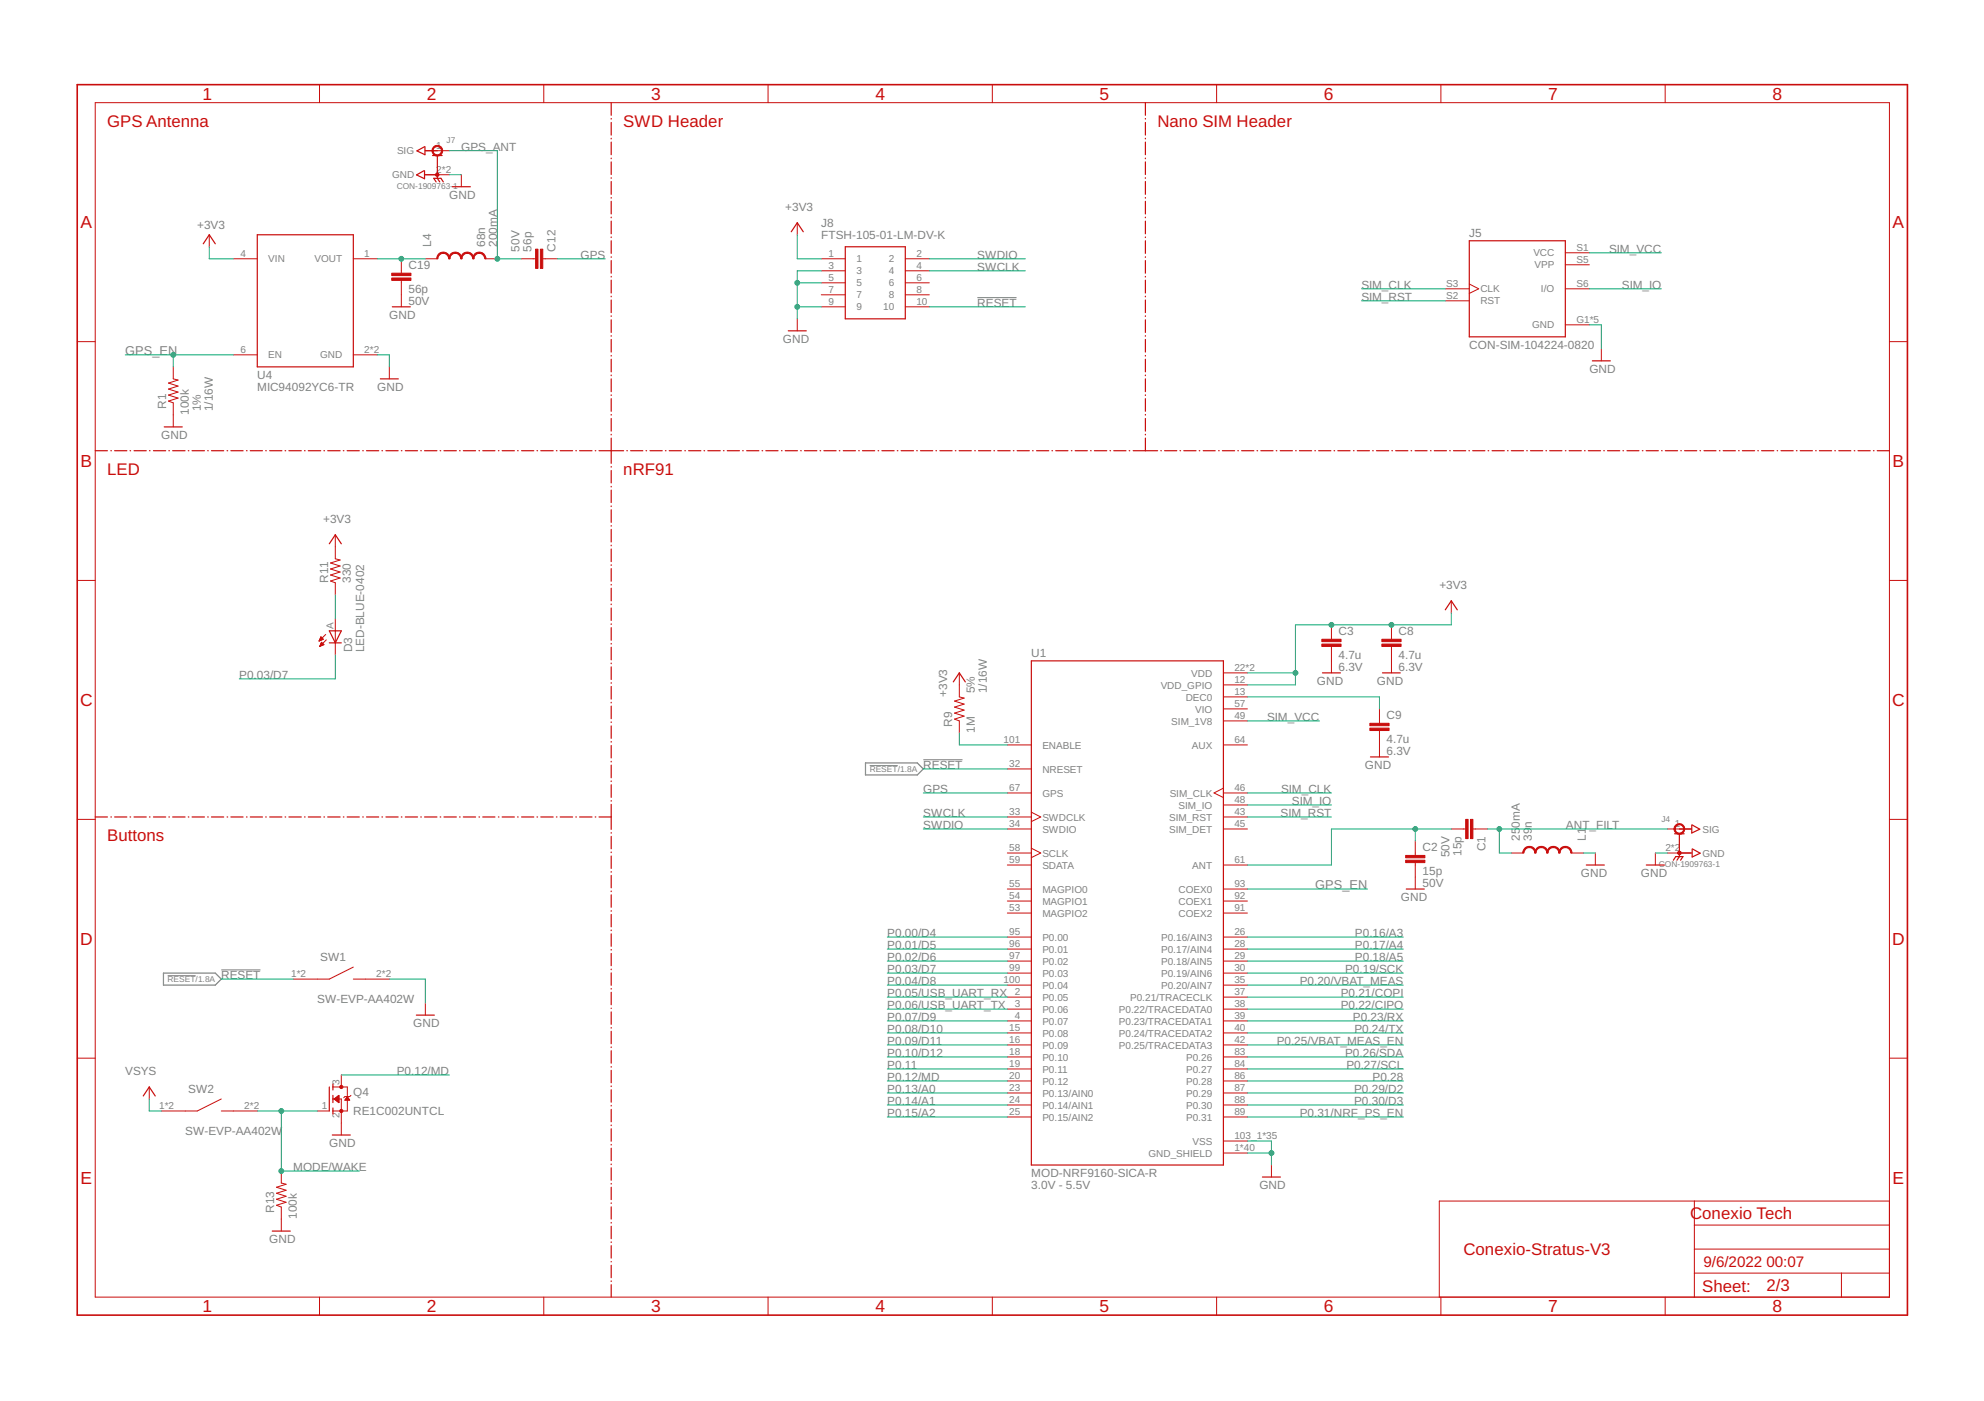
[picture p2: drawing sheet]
<svg xmlns="http://www.w3.org/2000/svg" width="210mm" height="148mm" viewBox="0 0 210 148" stroke-linecap="round" stroke-linejoin="round" font-family="sans-serif">
<path d="M103.4 31.5h4.1M92 81h3M97.7 80.3h4.1M17.7 103.2h3M23.4 102.6h4.2" fill="none" stroke="#808080" stroke-width=".11"/>
<path d="M91.6 80.7h5.4l.7 .6-.7 .7h-5.4zM17.3 102.9h5.5l.6 .6-.6 .7h-5.5z" fill="none" stroke="#808080" stroke-width=".13"/>
<g fill="none" stroke="#c90d0c" stroke-width=".13">
<path d="M44.9 18.1l-.8 .4 .8 .4v-.8M44.9 15.5l-.8 .5 .9 .4v-.9M45 18.5h1.3M45 15.9h1.3M45.8 16.4h1M46.1 19.2l-.2-.3h.8l.2 .3M46.3 16.4v2.5l.2 .3M47.9 19.7h1.9M64.7 10.9v1.3M64.7 12.5v.1M64.7 13v1.3M64.7 14.6v.1"/>
<path d="M64.7 15v1.4M64.7 16.7v.1M64.7 17.1v1.4M64.7 18.8v.1M64.7 19.2v1.4M121.2 10.9v1.3M121.2 12.5v.1M121.2 13v1.3M121.2 14.6v.1M121.2 15v1.4M121.2 16.7v.1M121.2 17.1v1.4"/>
<path d="M121.2 18.8v.1M121.2 19.2v1.4M21.5 25.8l.6-1 .7 1M27.2 24.8h10.2v14h-10.2zM41.5 32.4h1.9M64.7 20.9v.1M64.7 21.3v1.3M64.7 23h.1M64.7 23.4v1.3M64.7 25.1h.1M64.7 25.5v1.3M64.7 27.2h.1"/>
<path d="M64.7 27.6v1.3M64.7 29.2v.1M64.7 29.6v1.4M64.7 31.3v.1M64.7 31.7v1.4M64.7 33.4v.1M64.7 33.8v1.4M64.7 35.5v.1M64.7 35.9v1.3M64.7 37.6v.1M64.7 38v1.3M64.7 39.7h.1"/>
<path d="M83.4 35h1.9M83.7 24.5l.6-.9 .7 .9M89.4 26.1h6.4v7.6h-6.4zM121.2 20.9v.1M121.2 21.3v1.3M121.2 23h.1M121.2 23.4v1.3M121.2 25.1h.1M121.2 25.5v1.3M121.2 27.2h.1M121.2 27.6v1.3M121.2 29.2v.1"/>
<path d="M121.2 29.6v1.4M121.2 31.3v.1M121.2 31.7v1.4M121.2 33.4v.1M121.2 33.8v1.4M121.2 35.5v.1M121.2 35.9v1.3M121.2 37.6v.1M121.2 38v1.3M121.2 39.7h.1M155.4 25.5h10.2v10.1h-10.2zM168.5 38.2h1.9"/>
<path d="M10.1 47.7h1.3M11.7 47.7h.1M12.1 47.7h1.3M13.8 47.7h.1M14.2 47.7h1.3M15.8 47.7h.1M16.2 47.7h1.3M17.4 45.1h1.9M17.9 47.7h.1M18.3 47.7h1.3M19.9 47.7h.1M20.3 47.7h1.3"/>
<path d="M22 47.7h.1M22.4 47.7h1.3M24 47.7h.1M24.4 47.7h1.3M26.1 47.7h.1M26.5 47.7h1.3M28.1 47.7h.1M28.5 47.7h1.3M30.2 47.7h.1M30.6 47.7h1.3M32.2 47.7h.1M32.6 47.7h1.3"/>
<path d="M34.3 47.7h.1M34.7 47.7h1.3M34.8 57.5l.7-.9 .6 .9M36.3 47.7h.1M36.7 47.7h1.3M38.4 47.7h.1M38.8 47.7h1.3M40.2 40.1h1.9M40.4 47.7h.1M40.8 47.7h1.3M42.5 47.7h.1M42.9 47.7h1.3"/>
<path d="M44.5 47.7h.1M44.9 47.7h1.3M46.6 47.7h.1M47 47.7h1.3M48.6 47.7h.1M49 47.7h1.3M50.7 47.7h.1M51.1 47.7h1.3M52.7 47.7h.1M53.1 47.7h1.3M54.8 47.7h.1M55.2 47.7h1.3"/>
<path d="M56.8 47.7h.1M57.2 47.7h1.3M58.9 47.7h.1M59.3 47.7h1.3M60.9 47.7h.1M61.3 47.7h1.3M63 47.7h.1M63.4 47.7h2.6M64.7 40.1v1.3M64.7 41.8h.1M64.7 42.2v1.3M64.7 43.8v.1"/>
<path d="M64.7 44.3v1.3M64.7 45.9v.1M64.7 46.3v2.7M64.7 49.3v.1M64.7 49.8v1.3M64.7 51.4v.1M64.7 51.8v1.3M64.7 53.5v.1M64.7 53.9v1.3M64.7 55.6h.1M64.7 56v1.3M64.7 57.7h.1"/>
<path d="M64.7 58.1v1.3M64.7 59.7v.1M66.3 47.7h.1M66.7 47.7h1.3M68.3 47.7h.1M68.8 47.7h1.3M70.4 47.7h.1M70.8 47.7h1.3M72.5 47.7h.1M72.9 47.7h1.2M74.5 47.7h.1M74.9 47.7h1.3"/>
<path d="M76.5 47.7h.1M76.9 47.7h1.3M78.6 47.7h.1M79 47.7h1.3M80.6 47.7h.1M81 47.7h1.3M82.7 47.7h.1M83.1 47.7h1.3M84.7 47.7h.1M85.1 47.7h1.3M86.8 47.7h.1M87.2 47.7h1.3"/>
<path d="M88.8 47.7h.1M89.2 47.7h1.3M90.8 47.7h.1M91.2 47.7h1.3M92.9 47.7h.1M93.3 47.7h1.3M94.9 47.7h.1M95.3 47.7h1.3M97 47.7h.1M97.4 47.7h1.3M99 47.7h.1M99.4 47.7h1.3"/>
<path d="M101.1 47.7h.1M101.5 47.7h1.3M103.1 47.7h.1M103.5 47.7h1.3M105.2 47.7h.1M105.6 47.7h1.3M107.2 47.7h.1M107.6 47.7h1.3M109.2 47.7h.1M109.7 47.7h1.3M111.3 47.7h.1M111.7 47.7h1.3"/>
<path d="M113.3 47.7h.1M113.7 47.7h1.3M115.4 47.7h.1M115.8 47.7h1.3M117.4 47.7h.1M117.8 47.7h1.3M119.5 47.7h.1M119.9 47.7h2.6M121.2 40.1v1.3M121.2 41.8h.1M121.2 42.2v1.3M121.2 43.8v.1"/>
<path d="M121.2 44.3v1.3M121.2 45.9v.1M121.2 46.3v1.4M122.8 47.7h.1M123.2 47.7h1.3M124.8 47.7h.1M125.2 47.7h1.3M126.9 47.7h.1M127.3 47.7h1.3M128.9 47.7h.1M129.3 47.7h1.3M131 47.7h.1"/>
<path d="M131.4 47.7h1.3M133 47.7h.1M133.4 47.7h1.3M135 47.7h.1M135.4 47.7h1.3M137.1 47.7h.1M137.5 47.7h1.3M139.1 47.7h.1M139.5 47.7h1.3M141.1 47.7h.1M141.5 47.7h1.3M143.2 47.7h.1"/>
<path d="M143.6 47.7h1.3M145.2 47.7h.1M145.6 47.7h1.3M147.3 47.7h.1M147.7 47.7h1.2M149.3 47.7h.1M149.7 47.7h1.3M151.3 47.7h.1M151.7 47.7h1.3M153.4 47.7h.1M153.8 47.7h1.3M155.4 47.7h.1"/>
<path d="M155.8 47.7h1.3M157.4 47.7h.1M157.9 47.7h1.3M159.5 47.7h.1M159.9 47.7h1.3M161.5 47.7h.1M161.9 47.7h1.3M163.6 47.7h.1M164 47.7h1.2M165.6 47.7h.1M166 47.7h1.3M167.6 47.7h.1"/>
<path d="M168 47.7h1.3M169.7 47.7h.1M170.1 47.7h1.3M171.7 47.7h.1M172.1 47.7h1.3M173.8 47.7h.1M174.2 47.7h1.3M175.8 47.7h.1M176.2 47.7h1.3M177.8 47.7h.1M178.2 47.7h1.3M179.9 47.7h.1"/>
<path d="M180.3 47.7h1.2M181.9 47.7h.1M182.3 47.7h1.3M183.9 47.7h.1M184.3 47.7h1.3M186 47.7h.1M186.4 47.7h1.3M188 47.7h.1M188.4 47.7h1.3M190.1 47.7h.1M190.5 47.7h1.2M192.1 47.7h.1"/>
<path d="M192.5 47.7h1.3M194.1 47.7h.1M194.5 47.7h1.3M196.2 47.7h.1M196.6 47.7h1.3M198.2 47.7h.1M198.6 47.7h1.3M34.8 66.7h1.3l-.6 1.3zM34.8 68h1.3M64.7 60.1v1.4M64.7 61.8v.1M64.7 62.2v1.3"/>
<path d="M64.7 63.9h.1M64.7 64.3v1.3M64.7 66h.1M64.7 66.4v1.3M64.7 68.1h.1M64.7 68.5v1.3M64.7 70.1v.1M64.7 70.5v1.4M64.7 72.2v.1M64.7 72.6v1.3M64.7 74.3h.1M64.7 74.7v1.3"/>
<path d="M64.7 76.3v.1M64.7 76.8v1.3M64.7 78.4v.1M64.7 78.8v1.4M100.9 72.1l.6-.9 .6 .9M109.1 69.9h20.3v53.3h-20.3zM139.9 71.2h1.9M146.3 71.2h1.8M152.9 64.5l.6-1 .7 1M10.1 86.4h1.3M11.7 86.4h.1M12.1 86.4h1.3"/>
<path d="M13.8 86.4h.1M14.2 86.4h1.3M15.8 86.4h.1M16.2 86.4h1.3M17.9 86.4h.1M18.3 86.4h1.3M19.9 86.4h.1M20.3 86.4h1.3M22 86.4h.1M22.4 86.4h1.3M24 86.4h.1M24.4 86.4h1.3"/>
<path d="M26.1 86.4h.1M26.5 86.4h1.3M28.1 86.4h.1M28.5 86.4h1.3M30.2 86.4h.1M30.6 86.4h1.3M32.2 86.4h.1M32.6 86.4h1.3M34.3 86.4h.1M34.7 86.4h1.3M36.3 86.4h.1M36.7 86.4h1.3"/>
<path d="M38.4 86.4h.1M38.8 86.4h1.3M40.4 86.4h.1M40.8 86.4h1.3M42.5 86.4h.1M42.9 86.4h1.3M44.5 86.4h.1M44.9 86.4h1.3M46.6 86.4h.1M47 86.4h1.3M48.6 86.4h.1M49 86.4h1.3"/>
<path d="M50.7 86.4h.1M51.1 86.4h1.3M52.7 86.4h.1M53.1 86.4h1.3M54.8 86.4h.1M55.2 86.4h1.3M56.8 86.4h.1M57.2 86.4h1.3M58.9 86.4h.1M59.3 86.4h1.3M60.9 86.4h.1M61.3 86.4h1.3"/>
<path d="M63 86.4h.1M63.4 86.4h1.3M64.7 80.5v.1M64.7 80.9v1.4M64.7 82.6v.1M64.7 83v1.3M64.7 84.7h.1M64.7 85.1v2.6M64.7 88.1h.1M64.7 88.5v1.3M64.7 90.1v.1M64.7 90.5v1.3"/>
<path d="M64.7 92.2h.1M64.7 92.6v1.3M64.7 94.2v.1M64.7 94.6v1.3M64.7 96.3v.1M64.7 96.7v1.3M64.7 98.4h.1M64.7 98.8v1.3M145 80.1h1.9M148.8 94h1.9M167.8 91.5h1.9M174.2 91.5h1.9"/>
<path d="M177 91l.3-.4h.8l-.3 .4M177.2 88.2h1M177.7 88.2v2.4l-.3 .4M177.7 90.2h1.2M177.7 87.7h1.2M179 87.2v.9l.8-.4-.8-.5M179 89.8v.8l.9-.4-.8-.4M15.2 115.9l.6-.9 .6 .9M34.8 115v2.5M35.2 114.6v.7M35.2 115.8v.8M35.2 117.2v.6"/>
<path d="M44 107.4h2M64.7 100.4v.1M64.7 100.8v1.3M64.7 102.5v.1M64.7 102.9v1.3M64.7 104.5v.1M64.7 104.9v1.4M64.7 106.6v.1M64.7 107v1.3M64.7 108.7h.1M64.7 109.1v1.3M64.7 110.7v.1"/>
<path d="M64.7 111.1v1.3M64.7 112.8v.1M64.7 113.2v1.3M64.7 114.9h.1M64.7 115.3v1.3M64.7 116.9v.1M64.7 117.3v1.3M64.7 119h.1M64.7 119.4v1.3M28.8 130.2h1.9M35.2 120h1.9M64.7 121v.1"/>
<path d="M64.7 121.4v1.3M64.7 123.1v.1M64.7 123.5v1.3M64.7 125.2h.1M64.7 125.6v1.3M64.7 127.2v.1M64.7 127.6v1.3M64.7 129.3h.1M64.7 129.7v1.3M64.7 131.3v.1M64.7 131.7v1.4M64.7 133.4v.1"/>
<path d="M64.7 133.8v1.3M64.7 135.5h.1M64.7 135.9v1.3M133.6 124.5h1.9"/>
</g>
<g fill="none" stroke="#c90d0c" stroke-width=".11">
<path d="M10.1 10.9h189.8v126.3h-189.8zM33.8 9v1.9M45 15.9h2.5M45 18.5h2.5M48.8 18.5v1.2M57.5 9v1.9M81.3 9v1.9M105 9v1.9M128.7 9v1.9M152.4 9v1.9M176.2 9v1.9M8.2 36.1h1.9"/>
<path d="M18.3 38.8v1.3l.5 .1-1 .3 1 .3-1 .3 1 .4-1 .3 1 .3-1 .3 .5 .2v2.5M22.1 24.8v1.3M24.7 27.4h2.5M24.7 37.5h2.5M37.4 27.4h2.5M37.4 37.5h2.5M41.2 38.8v1.3M42.5 27.4v1.5M42.5 29.7v2.7M45 27.4h1.3M51.4 27.4h1.2M55.1 27.4h1.6"/>
<path d="M57.4 27.4h1.5M84.3 23.6v1.2M84.3 33.7v1.3M86.9 27.4h2.5M86.9 28.6h2.5M86.9 29.9h2.5M86.9 31.2h2.5M86.9 32.4h2.5M95.8 27.4h2.5M95.8 28.6h2.5M95.8 29.9h2.5M95.8 31.2h2.5"/>
<path d="M95.8 32.4h2.5M152.9 31.8h2.5M152.9 30.5h2.5M155.4 30l1 .5-1 .5M165.6 26.7h2.5M165.6 28h2.5M165.6 30.5h2.5M165.6 34.4h2.5M169.4 36.9v1.3M199.9 36.1h1.9M35.5 56.6v2.5l.5 .1-1 .3 1 .4-1 .3 1 .3-1 .3 1 .3-1 .3 .5 .2v1.3M8.2 61.4h1.9"/>
<path d="M33.8 67.8h.1M33.8 67.7h.1M33.8 67.7h.2M33.8 67.6h.3M33.8 68.4h.1M33.8 67.6h.4M33.8 68.3h.2M33.9 67.6h.2M33.9 68.3h.2M33.9 67.5h.2M33.9 68.2h.3M33.9 67.4h.1"/>
<path d="M33.9 68.2h.4M33.9 68.1h.3M34 67.4l.2 .2-.4 .2zM34 68.1h.1M34 68h.1M34.3 68.2l-.3-.3-.2 .5M34.3 68.2l-.5 .2M34.5 67.1l-.7 .7M34.5 67.7l-.7 .7M35.5 65.4v3.9M101.5 71.2v2.5l.5 .1-1 .3 1 .4-1 .3 1 .3-1 .3 1 .3-1 .4 .5 .1v1.3M106.6 78.8h2.5"/>
<path d="M129.4 72.4h2.6M129.4 73.7h2.6M129.4 71.2h2.6M129.4 76.2h2.6M129.4 75h2.6M129.4 78.8h2.6M140.9 66.1v1.5M140.9 68.4v2.8M145.9 75v1.5M145.9 77.3v2.8M147.2 66.1v1.5M147.2 68.4v2.8"/>
<path d="M153.5 63.5v1.3M199.9 61.4h1.9M8.2 86.7h1.9M106.6 87.7h2.5M106.6 90.2h2.5M106.6 99.1h2.5M106.6 81.3h2.5M106.6 86.4h2.5M106.6 83.9h2.5M106.6 94h2.5M106.6 91.5h2.5M106.6 95.3h2.5"/>
<path d="M106.6 96.6h2.5M109.1 85.9l1 .5-1 .5M109.1 89.7l1 .5-1 .5M129.4 87.7h2.6M129.4 99.1h2.6M129.4 86.4h2.6M129.4 83.4l-1 .5 1 .4M129.4 83.9h2.6M129.4 85.1h2.6M129.4 94h2.6M129.4 91.5h2.6M129.4 95.3h2.6"/>
<path d="M129.4 96.6h2.6M149.7 88.9v1.6M149.7 91.2v2.8M153.5 87.7h1.6M155.8 87.7h1.6M159.9 90.2h1.3M166.2 90.2h1.3M168.8 90.2v1.3M175.1 90.2v1.3M176.4 87.7h2.5M176.4 90.2h2.5M199.9 86.7h1.9"/>
<path d="M8.2 111.9h1.9M15.8 115v1.2M23.4 116.2l-2.5 1.3h-3.8M23.4 117.5h3.8M33.6 117.5h1.2M35.2 115h1.5v2.5h-1.5M35.2 116.2h.9v3.8M35.3 116.2l.6-.4v.8zM35.4 116.2h.5M35.4 116.3h.5M35.5 116.3h.4M35.5 116.1h.4"/>
<path d="M35.5 116.4h.4M35.6 116.1h.3M35.6 116.4h.3M35.6 116h.3M35.7 116h.2M35.7 116.5h.2M35.7 115.9h.2M35.8 116.6h.1M35.8 115.9h.1M36.1 113.7v1.3M36.5 116.3h.5M36.6 116.2h.3"/>
<path d="M36.6 116.1h.2M36.7 116.1h.1M36.7 116h.1M36.7 116l.3 .4h-.5zM37.1 115.8l-.1 .2h-.5l-.1 .1M37.4 102.3l-2.6 1.2h-3.8M37.4 103.5h3.8M45 106.1v1.3M106.6 105.5h2.5M106.6 106.7h2.5M106.6 108h2.5M106.6 109.2h2.5"/>
<path d="M106.6 113.1h2.5M106.6 110.5h2.5M106.6 111.8h2.5M106.6 114.3h2.5M106.6 115.6h2.5M106.6 118.1h2.5M106.6 100.4h2.5M106.6 101.6h2.5M106.6 102.9h2.5M106.6 104.2h2.5M106.6 116.9h2.5M129.4 105.5h2.6"/>
<path d="M129.4 106.7h2.6M129.4 108h2.6M129.4 109.2h2.6M129.4 113.1h2.6M129.4 110.5h2.6M129.4 111.8h2.6M129.4 114.3h2.6M129.4 115.6h2.6M129.4 118.1h2.6M129.4 100.4h2.6M129.4 101.6h2.6M129.4 102.9h2.6"/>
<path d="M129.4 104.2h2.6M129.4 116.9h2.6M199.9 111.9h1.9M29.8 123.8v1.3l.5 .1-1 .4 1 .3-1 .3 1 .3-1 .3 1 .3-1 .4 .5 .2v2.5M33.8 137.2v1.9M57.5 137.2v1.9M81.3 137.2v1.9M105 137.2v1.9M128.7 137.2v1.9M129.4 121.9h2.6M129.4 120.7h2.6M134.5 123.2v1.3"/>
<path d="M152.4 137.2v1.9M176.2 137.2v1.9M179.3 134.6h20.6M179.3 127v10.2M179.3 132.1h20.6M179.3 129.6h20.6M194.8 134.6v2.6M199.9 127h-47.6v10.2"/>
</g>
<g fill="#c90d0c" stroke="#c90d0c" stroke-width=".11">
<path d="M155.1 86.7h.2v2h-.2z"/>
<path d="M155.6 86.7h.2v2h-.2z"/>
<path d="M139.8 68.1h2.1v.3h-2.1z"/>
<path d="M139.8 67.6h2.1v.3h-2.1z"/>
<path d="M146.2 68.1h2v.3h-2z"/>
<path d="M146.2 67.6h2v.3h-2z"/>
<path d="M56.7 26.4h.2v2h-.2z"/>
<path d="M57.2 26.4h.2v2h-.2z"/>
<path d="M41.4 29.4h2.1v.3h-2.1z"/>
<path d="M41.4 28.9h2.1v.2h-2.1z"/>
<path d="M148.7 91h2v.2h-2z"/>
<path d="M148.7 90.5h2v.2h-2z"/>
<path d="M144.9 77h2.1v.3h-2.1z"/>
<path d="M144.9 76.5h2.1v.3h-2.1z"/>
</g>
<g fill="#c90d0c" stroke="#c90d0c" stroke-width=".11">
<path d="M165.6 89.5a.66 .66 0 0 1 .7 .7h-.1a.56 .56 0 0 0-.6-.6z" fill-rule="evenodd"/>
<path d="M165.1 89.7l.4-.2h.1v.1a.56 .56 0 0 0-.6 .6h-.1v-.1z" fill-rule="evenodd"/>
<path d="M164.3 89.5a.66 .66 0 0 1 .7 .7h-.1a.56 .56 0 0 0-.6-.6z" fill-rule="evenodd"/>
<path d="M163.9 89.7l.3-.2h.1v.1a.56 .56 0 0 0-.5 .6h-.2v-.1z" fill-rule="evenodd"/>
<path d="M163.1 89.5a.66 .66 0 0 1 .7 .7h-.2a.56 .56 0 0 0-.5-.6z" fill-rule="evenodd"/>
<path d="M162.6 89.7l.4-.2h.1v.1a.56 .56 0 0 0-.6 .6h-.1v-.1z" fill-rule="evenodd"/>
<path d="M161.8 89.5a.66 .66 0 0 1 .7 .7h-.1a.56 .56 0 0 0-.6-.6z" fill-rule="evenodd"/>
<path d="M161.3 89.7l.4-.2h.1v.1a.56 .56 0 0 0-.6 .6h-.1v-.1z" fill-rule="evenodd"/>
<path d="M177.3 87.3a.57 .57 0 0 1 .9 .1 .57 .57 0 0 1-.4 .8 .57 .57 0 0 1-.7-.5h.1a.45 .45 0 0 1 .6-.5 .45 .45 0 0 1 .2 .8 .45 .45 0 0 1-.7-.2l-.1-.1h-.1z" fill-rule="evenodd"/>
<path d="M177.5 90.1h.3v.2l-.1 .1-.2-.1v-.1l.2-.1v.1v.1l-.2-.1z" fill-rule="evenodd"/>
<path d="M45.9 15.5a.57 .57 0 0 1 .9 .2 .57 .57 0 0 1-.4 .8 .57 .57 0 0 1-.7-.6h.1a.45 .45 0 0 1 .7-.3 .45 .45 0 0 1 .1 .7 .45 .45 0 0 1-.8-.2v-.2h-.1z" fill-rule="evenodd"/>
<path d="M46.1 18.4l.2-.1 .1 .1 .1 .1-.1 .1-.1 .1-.2-.1v-.1l.2-.1v.1h-.2z" fill-rule="evenodd"/>
<path d="M46.4 26.9l.4-.2h.1v.1a.56 .56 0 0 0-.6 .6h-.1v-.1z" fill-rule="evenodd"/>
<path d="M46.9 26.7a.69 .69 0 0 1 .7 .7h-.1a.61 .61 0 0 0-.6-.6z" fill-rule="evenodd"/>
<path d="M47.7 26.9l.3-.2h.2v.1a.56 .56 0 0 0-.6 .6h-.1v-.1z" fill-rule="evenodd"/>
<path d="M48.2 26.7a.69 .69 0 0 1 .7 .7h-.2a.61 .61 0 0 0-.5-.6z" fill-rule="evenodd"/>
<path d="M48.9 26.9l.4-.2h.1v.1a.56 .56 0 0 0-.5 .6h-.2v-.1z" fill-rule="evenodd"/>
<path d="M49.4 26.7a.69 .69 0 0 1 .7 .7h-.1a.61 .61 0 0 0-.6-.6z" fill-rule="evenodd"/>
<path d="M50.2 26.9l.4-.2h.1v.1a.56 .56 0 0 0-.6 .6h-.1v-.1z" fill-rule="evenodd"/>
<path d="M50.7 26.7a.69 .69 0 0 1 .7 .7h-.1a.61 .61 0 0 0-.6-.6z" fill-rule="evenodd"/>
<circle cx="36.1" cy="117.5" r=".17"/>
<circle cx="36.1" cy="115" r=".17"/>
</g>
<path d="M8.2 9h193.6v130.1h-193.6z" fill="none" stroke="#c90d0c" stroke-width=".17"/>
<g fill="none" stroke="#0dab76" stroke-width=".11">
<path d="M47.5 18.5h1.3M47.5 15.9h5.1v11.5h2.5M13.3 37.5h11.4M18.3 37.5v1.3M22.1 26.1v1.3h2.6M39.9 37.5h1.3v1.3M39.9 27.4h5.1M58.9 27.4h5.1M84.3 24.8v2.6h2.6M84.3 29.9h2.6M84.3 32.4h2.6M86.9 28.6h-2.6v5.1"/>
<path d="M98.3 28.6h10.2M98.3 32.4h10.2M98.3 27.4h10.2M144 30.5h8.9M144 31.8h8.9M168.1 34.4h1.3v2.5M168.1 30.5h7.7M168.1 26.7h7.7M35.5 69.3v2.5h-10.2M35.5 62.9v2.5M101.5 77.5v1.3h5.1M132 71.2h5.1"/>
<path d="M132 76.2h7.6M132 73.7h13.9v1.3M153.5 64.8v1.3h-16.4v6.3h-5.1M93.9 99.1h12.7M97.7 81.3h8.9M97.7 83.9h8.9M97.7 86.4h8.9M97.7 87.7h8.9M132 83.9h8.9M132 86.4h8.9M132 85.1h8.9M132 99.1h16.5"/>
<path d="M132 94h12.7M149.7 87.7v1.2M153.5 87.7h-12.6v3.8h-8.9M157.4 87.7h19M158.6 87.7v2.5h1.3M167.5 90.2h1.3M175.1 90.2h1.3M15.8 116.2v1.3h1.3M23.4 103.5h7.6M27.2 117.5h6.4M29.8 117.5v6.3h8.2M36.1 113.7h11.4"/>
<path d="M41.2 103.5h3.8v2.6M93.9 114.3h12.7M93.9 118.1h12.7M93.9 102.9h12.7M93.9 115.6h12.7M93.9 116.9h12.7M93.9 100.4h12.7M93.9 101.6h12.7M93.9 104.2h12.7M93.9 108h12.7M93.9 109.2h12.7M93.9 111.8h12.7"/>
<path d="M93.9 113.1h12.7M93.9 110.5h12.7M93.9 106.7h12.7M93.9 105.5h12.7M132 114.3h16.5M132 118.1h16.5M132 102.9h16.5M132 115.6h16.5M132 116.9h16.5M132 100.4h16.5M132 101.6h16.5M132 104.2h16.5"/>
<path d="M132 108h16.5M132 109.2h16.5M132 111.8h16.5M132 113.1h16.5M132 110.5h16.5M132 106.7h16.5M132 105.5h16.5M132 121.9h2.5M132 120.7h2.5v2.5"/>
</g>
<g fill="#0dab76" stroke="#0dab76" stroke-width=".11">
<circle cx="134.5" cy="121.9" r=".25"/>
<circle cx="84.3" cy="29.9" r=".25"/>
<circle cx="84.3" cy="32.4" r=".25"/>
<circle cx="137.1" cy="71.2" r=".25"/>
<circle cx="140.9" cy="66.1" r=".25"/>
<circle cx="147.2" cy="66.1" r=".25"/>
<circle cx="158.6" cy="87.7" r=".25"/>
<circle cx="149.7" cy="87.7" r=".25"/>
<circle cx="29.8" cy="117.5" r=".25"/>
<circle cx="29.8" cy="123.8" r=".25"/>
<circle cx="18.3" cy="37.5" r=".25"/>
<circle cx="42.5" cy="27.4" r=".25"/>
<circle cx="52.6" cy="27.4" r=".25"/>
</g>
<g font-size="1.8" fill="#c90d0c">
<text x="21.4" y="10.6">1</text>
<text x="45.2" y="10.6">2</text>
<text x="68.9" y="10.6">3</text>
<text x="92.6" y="10.6">4</text>
<text x="116.3" y="10.6">5</text>
<text x="140.1" y="10.6">6</text>
<text x="163.8" y="10.6">7</text>
<text x="187.5" y="10.6">8</text>
<text x="11.3" y="13.4">GPS Antenna</text>
<text x="65.9" y="13.4">SWD Header</text>
<text x="122.4" y="13.4">Nano SIM Header</text>
<text x="8.5" y="24.1">A</text>
<text x="200.2" y="24.1">A</text>
<text x="8.5" y="49.4">B</text>
<text x="11.3" y="50.2">LED</text>
<text x="65.9" y="50.2">nRF91</text>
<text x="200.2" y="49.4">B</text>
<text x="8.5" y="74.7">C</text>
<text x="200.2" y="74.7">C</text>
<text x="11.3" y="88.9">Buttons</text>
<text x="8.5" y="99.9">D</text>
<text x="200.2" y="99.9">D</text>
<text x="8.5" y="125.2">E</text>
<text x="200.2" y="125.2">E</text>
<text x="178.8" y="128.9">Conexio Tech</text>
<text x="154.8" y="132.7">Conexio-Stratus-V3</text>
<text x="180.1" y="136.6">Sheet:</text>
<text x="186.9" y="136.5">2/3</text>
<text x="21.4" y="138.8">1</text>
<text x="45.2" y="138.8">2</text>
<text x="68.9" y="138.8">3</text>
<text x="92.6" y="138.8">4</text>
<text x="116.3" y="138.8">5</text>
<text x="140.1" y="138.8">6</text>
<text x="163.8" y="138.8">7</text>
<text x="187.5" y="138.8">8</text>
</g>
<g font-size="1.6" fill="#c90d0c">
<text x="180.2" y="134">9/6/2022</text>
<text x="186.9" y="134">00:07</text>
</g>
<g font-size="1.4" fill="#808080">
<text x="13.2" y="37.5">GPS_EN</text>
<text x="139.1" y="94">GPS_EN</text>
</g>
<g font-size="1.2" fill="#808080">
<text x="48.8" y="15.9">GPS_ANT</text>
<text x="47.5" y="21">GND</text>
<text x="83.1" y="22.3">+3V3</text>
<text x="86.9" y="24">J8</text>
<text x="20.9" y="24.2">+3V3</text>
<text x="43.2" y="28.4">C19</text>
<text x="45.6" y="26.1" transform="rotate(-90 45.6 26.1)">L4</text>
<text x="51.3" y="26.1" transform="rotate(-90 51.3 26.1)">68n</text>
<text x="52.6" y="26.1" transform="rotate(-90 52.6 26.1)">200mA</text>
<text x="55" y="26.6" transform="rotate(-90 55 26.6)">50V</text>
<text x="56.2" y="26.6" transform="rotate(-90 56.2 26.6)">56p</text>
<text x="58.8" y="26.6" transform="rotate(-90 58.8 26.6)">C12</text>
<text x="61.4" y="27.4">GPS</text>
<text x="86.9" y="25.3">FTSH-105-01-LM-DV-K</text>
<text x="103.4" y="28.6">SWCLK</text>
<text x="103.4" y="27.4">SWDIO</text>
<text x="155.4" y="25.1">J5</text>
<text x="170.2" y="26.7">SIM_VCC</text>
<text x="41.2" y="33.7">GND</text>
<text x="43.2" y="32.3">50V</text>
<text x="43.2" y="31">56p</text>
<text x="103.4" y="32.4">RESET</text>
<text x="144" y="30.5">SIM_CLK</text>
<text x="144" y="31.8">SIM_RST</text>
<text x="171.6" y="30.5">SIM_IO</text>
<text x="27.2" y="41.3">MIC94092YC6-TR</text>
<text x="27.2" y="40.1">U4</text>
<text x="39.9" y="41.3">GND</text>
<text x="82.8" y="36.3">GND</text>
<text x="155.5" y="36.9">CON-SIM-104224-0820</text>
<text x="168.2" y="39.4">GND</text>
<text x="17.1" y="46.4">GND</text>
<text x="17.6" y="43.2" transform="rotate(-90 17.6 43.2)">R1</text>
<text x="20" y="43.9" transform="rotate(-90 20 43.9)">100k</text>
<text x="21.2" y="43.5" transform="rotate(-90 21.2 43.5)">1%</text>
<text x="22.5" y="43.5" transform="rotate(-90 22.5 43.5)">1/16W</text>
<text x="34.2" y="55.3">+3V3</text>
<text x="34.7" y="61.6" transform="rotate(-90 34.7 61.6)">R11</text>
<text x="37.1" y="61.6" transform="rotate(-90 37.1 61.6)">330</text>
<text x="152.3" y="62.3">+3V3</text>
<text x="25.3" y="71.8">P0.03/D7</text>
<text x="37.2" y="69" transform="rotate(-90 37.2 69)">D3</text>
<text x="38.5" y="69" transform="rotate(-90 38.5 69)">LED-BLUE-0402</text>
<text x="109.1" y="69.5">U1</text>
<text x="141.6" y="71">6.3V</text>
<text x="141.6" y="69.7">4.7u</text>
<text x="141.6" y="67.2">C3</text>
<text x="148" y="71">6.3V</text>
<text x="148" y="69.7">4.7u</text>
<text x="148" y="67.2">C8</text>
<text x="100.2" y="73.7" transform="rotate(-90 100.2 73.7)">+3V3</text>
<text x="100.7" y="76.9" transform="rotate(-90 100.7 76.9)">R9</text>
<text x="103.1" y="77.5" transform="rotate(-90 103.1 77.5)">1M</text>
<text x="103.1" y="73.3" transform="rotate(-90 103.1 73.3)">5%</text>
<text x="104.4" y="73.3" transform="rotate(-90 104.4 73.3)">1/16W</text>
<text x="134.1" y="76.2">SIM_VCC</text>
<text x="139.3" y="72.4">GND</text>
<text x="145.7" y="72.4">GND</text>
<text x="146.7" y="76.1">C9</text>
<text x="97.7" y="81.3">RESET</text>
<text x="97.7" y="83.9">GPS</text>
<text x="135.5" y="83.9">SIM_CLK</text>
<text x="144.4" y="81.3">GND</text>
<text x="146.7" y="79.9">6.3V</text>
<text x="146.7" y="78.6">4.7u</text>
<text x="97.7" y="86.4">SWCLK</text>
<text x="97.7" y="87.7">SWDIO</text>
<text x="135.5" y="86.4">SIM_RST</text>
<text x="136.7" y="85.1">SIM_IO</text>
<text x="160.8" y="88.9" transform="rotate(-90 160.8 88.9)">25</text>
<text x="160.8" y="87.5" transform="rotate(-90 160.8 87.5)">0mA</text>
<text x="162.1" y="88.9" transform="rotate(-90 162.1 88.9)">39</text>
<text x="162.1" y="87.5" transform="rotate(-90 162.1 87.5)">n</text>
<text x="165.7" y="87.7">ANT_FILT</text>
<text x="167.8" y="88.9" transform="rotate(-90 167.8 88.9)">L1</text>
<text x="148.2" y="95.3">GND</text>
<text x="150.5" y="93.8">50V</text>
<text x="150.5" y="92.6">15p</text>
<text x="150.5" y="90">C2</text>
<text x="153.4" y="90.7" transform="rotate(-90 153.4 90.7)">50V</text>
<text x="154.6" y="90.5" transform="rotate(-90 154.6 90.5)">15p</text>
<text x="157.2" y="90" transform="rotate(-90 157.2 90)">C1</text>
<text x="167.3" y="92.7">GND</text>
<text x="173.6" y="92.7">GND</text>
<text x="33.9" y="101.6">SW1</text>
<text x="93.9" y="101.6">P0.02/D6</text>
<text x="93.9" y="100.4">P0.01/D5</text>
<text x="93.9" y="99.1">P0.00/D4</text>
<text x="143.4" y="99.1">P0.16/A3</text>
<text x="143.4" y="100.4">P0.17/A4</text>
<text x="143.4" y="101.6">P0.18/A5</text>
<text x="23.4" y="103.5">RESET</text>
<text x="33.6" y="106.1">SW-EVP-AA402W</text>
<text x="93.9" y="102.9">P0.03/D7</text>
<text x="93.9" y="108">P0.07/D9</text>
<text x="93.9" y="104.2">P0.04/D8</text>
<text x="93.9" y="106.7">P0.06/USB_UART_TX</text>
<text x="93.9" y="105.4">P0.05/USB_UART_RX</text>
<text x="137.5" y="104.2">P0.20/VBAT_MEAS</text>
<text x="141.8" y="106.7">P0.22/CIPO</text>
<text x="141.8" y="105.4">P0.21/COPI</text>
<text x="142.3" y="102.9">P0.19/SCK</text>
<text x="143.1" y="108">P0.23/RX</text>
<text x="13.2" y="113.7">VSYS</text>
<text x="42" y="113.7">P0.12/MD</text>
<text x="43.7" y="108.6">GND</text>
<text x="93.9" y="109.3">P0.08/D10</text>
<text x="93.9" y="111.8">P0.10/D12</text>
<text x="93.9" y="113.1">P0.11</text>
<text x="93.9" y="110.5">P0.09/D11</text>
<text x="135.1" y="110.5">P0.25/VBAT_MEAS_EN</text>
<text x="142.3" y="111.8">P0.26/SDA</text>
<text x="142.4" y="113.1">P0.27/SCL</text>
<text x="143.3" y="109.3">P0.24/TX</text>
<text x="19.9" y="115.6">SW2</text>
<text x="37.4" y="117.9">RE1C002UNTCL</text>
<text x="37.4" y="115.9">Q4</text>
<text x="93.9" y="114.3">P0.12/MD</text>
<text x="93.9" y="115.6">P0.13/A0</text>
<text x="93.9" y="116.9">P0.14/A1</text>
<text x="93.9" y="118.1">P0.15/A2</text>
<text x="137.5" y="118.1">P0.31/NRF_PS_EN</text>
<text x="143.3" y="116.9">P0.30/D3</text>
<text x="143.3" y="115.6">P0.29/D2</text>
<text x="145.2" y="114.3">P0.28</text>
<text x="19.6" y="120">SW-EVP-AA402W</text>
<text x="31" y="123.9">MODE/WAKE</text>
<text x="34.8" y="121.3">GND</text>
<text x="109.1" y="125.8">3.0V - 5.5V</text>
<text x="109.1" y="124.5">MOD-NRF9160-SICA-R</text>
<text x="133.2" y="125.8">GND</text>
<text x="28.5" y="131.5">GND</text>
<text x="29" y="128.3" transform="rotate(-90 29 128.3)">R13</text>
<text x="31.4" y="128.9" transform="rotate(-90 31.4 128.9)">100k</text>
</g>
<g font-size="1.1" fill="#808080">
<text x="42" y="16.3">SIG</text>
<text x="46.2" y="15.8">1</text>
<text x="41.5" y="18.9">GND</text>
<text x="46.2" y="18.3">2*2</text>
<text x="25.5" y="27.2">4</text>
<text x="28.4" y="27.7">VIN</text>
<text x="33.3" y="27.7">VOUT</text>
<text x="38.5" y="27.2">1</text>
<text x="87.7" y="27.2">1</text>
<text x="87.7" y="28.5">3</text>
<text x="87.7" y="29.7">5</text>
<text x="90.6" y="27.7">1</text>
<text x="90.6" y="29">3</text>
<text x="94" y="27.7">2</text>
<text x="94" y="29">4</text>
<text x="96.9" y="27.2">2</text>
<text x="96.9" y="28.5">4</text>
<text x="96.9" y="29.7">6</text>
<text x="162.2" y="27.1">VCC</text>
<text x="162.4" y="28.4">VPP</text>
<text x="166.8" y="26.6">S1</text>
<text x="166.8" y="27.8">S5</text>
<text x="87.7" y="31">7</text>
<text x="87.7" y="32.3">9</text>
<text x="90.6" y="30.3">5</text>
<text x="90.6" y="31.6">7</text>
<text x="90.6" y="32.8">9</text>
<text x="93.4" y="32.8">10</text>
<text x="94" y="30.3">6</text>
<text x="94" y="31.6">8</text>
<text x="96.9" y="31">8</text>
<text x="96.9" y="32.3">10</text>
<text x="153" y="31.6">S2</text>
<text x="153" y="30.4">S3</text>
<text x="156.6" y="32.2">RST</text>
<text x="156.6" y="30.9">CLK</text>
<text x="162.1" y="34.7">GND</text>
<text x="163" y="30.9">I/O</text>
<text x="166.8" y="34.2">G1*5</text>
<text x="166.8" y="30.4">S6</text>
<text x="25.5" y="37.3">6</text>
<text x="28.4" y="37.9">EN</text>
<text x="33.9" y="37.9">GND</text>
<text x="38.5" y="37.3">2*2</text>
<text x="35.3" y="66.5" transform="rotate(-90 35.3 66.5)">A</text>
<text x="126" y="71.5">VDD</text>
<text x="130.6" y="71">22*2</text>
<text x="122.8" y="72.8">VDD_GPIO</text>
<text x="123.9" y="76.6">SIM_1V8</text>
<text x="125.4" y="74.1">DEC0</text>
<text x="126.4" y="75.4">VIO</text>
<text x="130.6" y="72.3">12</text>
<text x="130.6" y="73.5">13</text>
<text x="130.6" y="76.1">49</text>
<text x="130.6" y="74.8">57</text>
<text x="106.2" y="78.6">101</text>
<text x="106.8" y="81.1">32</text>
<text x="106.8" y="83.7">67</text>
<text x="110.3" y="81.7">NRESET</text>
<text x="110.3" y="79.2">ENABLE</text>
<text x="126.1" y="79.2">AUX</text>
<text x="130.6" y="83.7">46</text>
<text x="130.6" y="78.6">64</text>
<text x="106.8" y="86.2">33</text>
<text x="106.8" y="87.5">34</text>
<text x="110.3" y="86.8">SWDCLK</text>
<text x="110.3" y="88">SWDIO</text>
<text x="110.3" y="84.2">GPS</text>
<text x="123.7" y="86.8">SIM_RST</text>
<text x="123.7" y="88">SIM_DET</text>
<text x="123.8" y="84.2">SIM_CLK</text>
<text x="124.7" y="85.5">SIM_IO</text>
<text x="130.6" y="86.2">43</text>
<text x="130.6" y="87.5">45</text>
<text x="130.6" y="85">48</text>
<text x="177.2" y="87.5">1</text>
<text x="180.1" y="88">SIG</text>
<text x="106.8" y="93.8">55</text>
<text x="106.8" y="91.3">59</text>
<text x="106.8" y="90">58</text>
<text x="106.8" y="95.1">54</text>
<text x="110.3" y="94.4">MAGPIO0</text>
<text x="110.3" y="91.9">SDATA</text>
<text x="110.3" y="90.6">SCLK</text>
<text x="110.3" y="95.7">MAGPIO1</text>
<text x="124.7" y="94.4">COEX0</text>
<text x="124.7" y="95.7">COEX1</text>
<text x="126.1" y="91.9">ANT</text>
<text x="130.6" y="91.3">61</text>
<text x="130.6" y="93.8">93</text>
<text x="130.6" y="95.1">92</text>
<text x="176.2" y="90">2*2</text>
<text x="180.1" y="90.6">GND</text>
<text x="106.8" y="100.2">96</text>
<text x="106.8" y="98.9">95</text>
<text x="106.8" y="101.5">97</text>
<text x="106.8" y="96.4">53</text>
<text x="110.3" y="100.7">P0.01</text>
<text x="110.3" y="99.5">P0.00</text>
<text x="110.3" y="96.9">MAGPIO2</text>
<text x="122.8" y="99.5">P0.16/AIN3</text>
<text x="122.8" y="100.7">P0.17/AIN4</text>
<text x="124.7" y="96.9">COEX2</text>
<text x="130.6" y="98.9">26</text>
<text x="130.6" y="100.2">28</text>
<text x="130.6" y="101.5">29</text>
<text x="130.6" y="96.4">91</text>
<text x="30.8" y="103.4">1*2</text>
<text x="39.8" y="103.4">2*2</text>
<text x="106.2" y="104">100</text>
<text x="106.8" y="102.7">99</text>
<text x="107.4" y="105.3">2</text>
<text x="107.4" y="106.5">3</text>
<text x="107.4" y="107.8">4</text>
<text x="110.3" y="105.8">P0.05</text>
<text x="110.3" y="107.1">P0.06</text>
<text x="110.3" y="102">P0.02</text>
<text x="110.3" y="103.3">P0.03</text>
<text x="110.3" y="104.6">P0.04</text>
<text x="118.4" y="107.1">P0.22/TRACEDATA0</text>
<text x="119.6" y="105.8">P0.21/TRACECLK</text>
<text x="122.8" y="102">P0.18/AIN5</text>
<text x="122.8" y="103.3">P0.19/AIN6</text>
<text x="122.8" y="104.6">P0.20/AIN7</text>
<text x="130.6" y="102.7">30</text>
<text x="130.6" y="106.5">38</text>
<text x="130.6" y="104">35</text>
<text x="130.6" y="105.3">37</text>
<text x="130.6" y="107.8">39</text>
<text x="106.8" y="109.1">15</text>
<text x="106.8" y="112.9">19</text>
<text x="106.8" y="110.3">16</text>
<text x="106.8" y="111.6">18</text>
<text x="110.3" y="108.4">P0.07</text>
<text x="110.3" y="109.6">P0.08</text>
<text x="110.3" y="113.4">P0.11</text>
<text x="110.3" y="110.9">P0.09</text>
<text x="110.3" y="112.2">P0.10</text>
<text x="118.4" y="108.4">P0.23/TRACEDATA1</text>
<text x="118.4" y="109.6">P0.24/TRACEDATA2</text>
<text x="118.4" y="110.9">P0.25/TRACEDATA3</text>
<text x="125.5" y="112.2">P0.26</text>
<text x="125.5" y="113.4">P0.27</text>
<text x="130.6" y="109.1">40</text>
<text x="130.6" y="110.3">42</text>
<text x="130.6" y="111.6">83</text>
<text x="130.6" y="112.9">84</text>
<text x="16.8" y="117.3">1*2</text>
<text x="25.8" y="117.3">2*2</text>
<text x="34.1" y="117.3">1</text>
<text x="35.9" y="118.3" transform="rotate(-90 35.9 118.3)">2</text>
<text x="35.9" y="114.8" transform="rotate(-90 35.9 114.8)">3</text>
<text x="106.8" y="114.2">20</text>
<text x="106.8" y="115.4">23</text>
<text x="106.8" y="118">25</text>
<text x="106.8" y="116.7">24</text>
<text x="110.3" y="114.7">P0.12</text>
<text x="110.3" y="116">P0.13/AIN0</text>
<text x="110.3" y="118.5">P0.15/AIN2</text>
<text x="110.3" y="117.2">P0.14/AIN1</text>
<text x="125.5" y="114.7">P0.28</text>
<text x="125.5" y="116">P0.29</text>
<text x="125.5" y="117.2">P0.30</text>
<text x="125.5" y="118.5">P0.31</text>
<text x="130.6" y="114.2">86</text>
<text x="130.6" y="115.4">87</text>
<text x="130.6" y="116.7">88</text>
<text x="130.6" y="118">89</text>
<text x="121.5" y="122.3">GND_SHIELD</text>
<text x="126.2" y="121.1">VSS</text>
<text x="130.6" y="121.8">1*40</text>
<text x="130.6" y="120.5">103_1*35</text>
</g>
<g font-size=".9" fill="#808080">
<text x="47.2" y="15.2">J7</text>
<text x="42" y="20">CON-1909763-1</text>
<text x="92" y="81.6">RESET/1.8A</text>
<text x="175.8" y="86.9">J4</text>
<text x="175.5" y="91.7">CON-1909763-1</text>
<text x="17.7" y="103.9">RESET/1.8A</text>
</g>
</svg>
